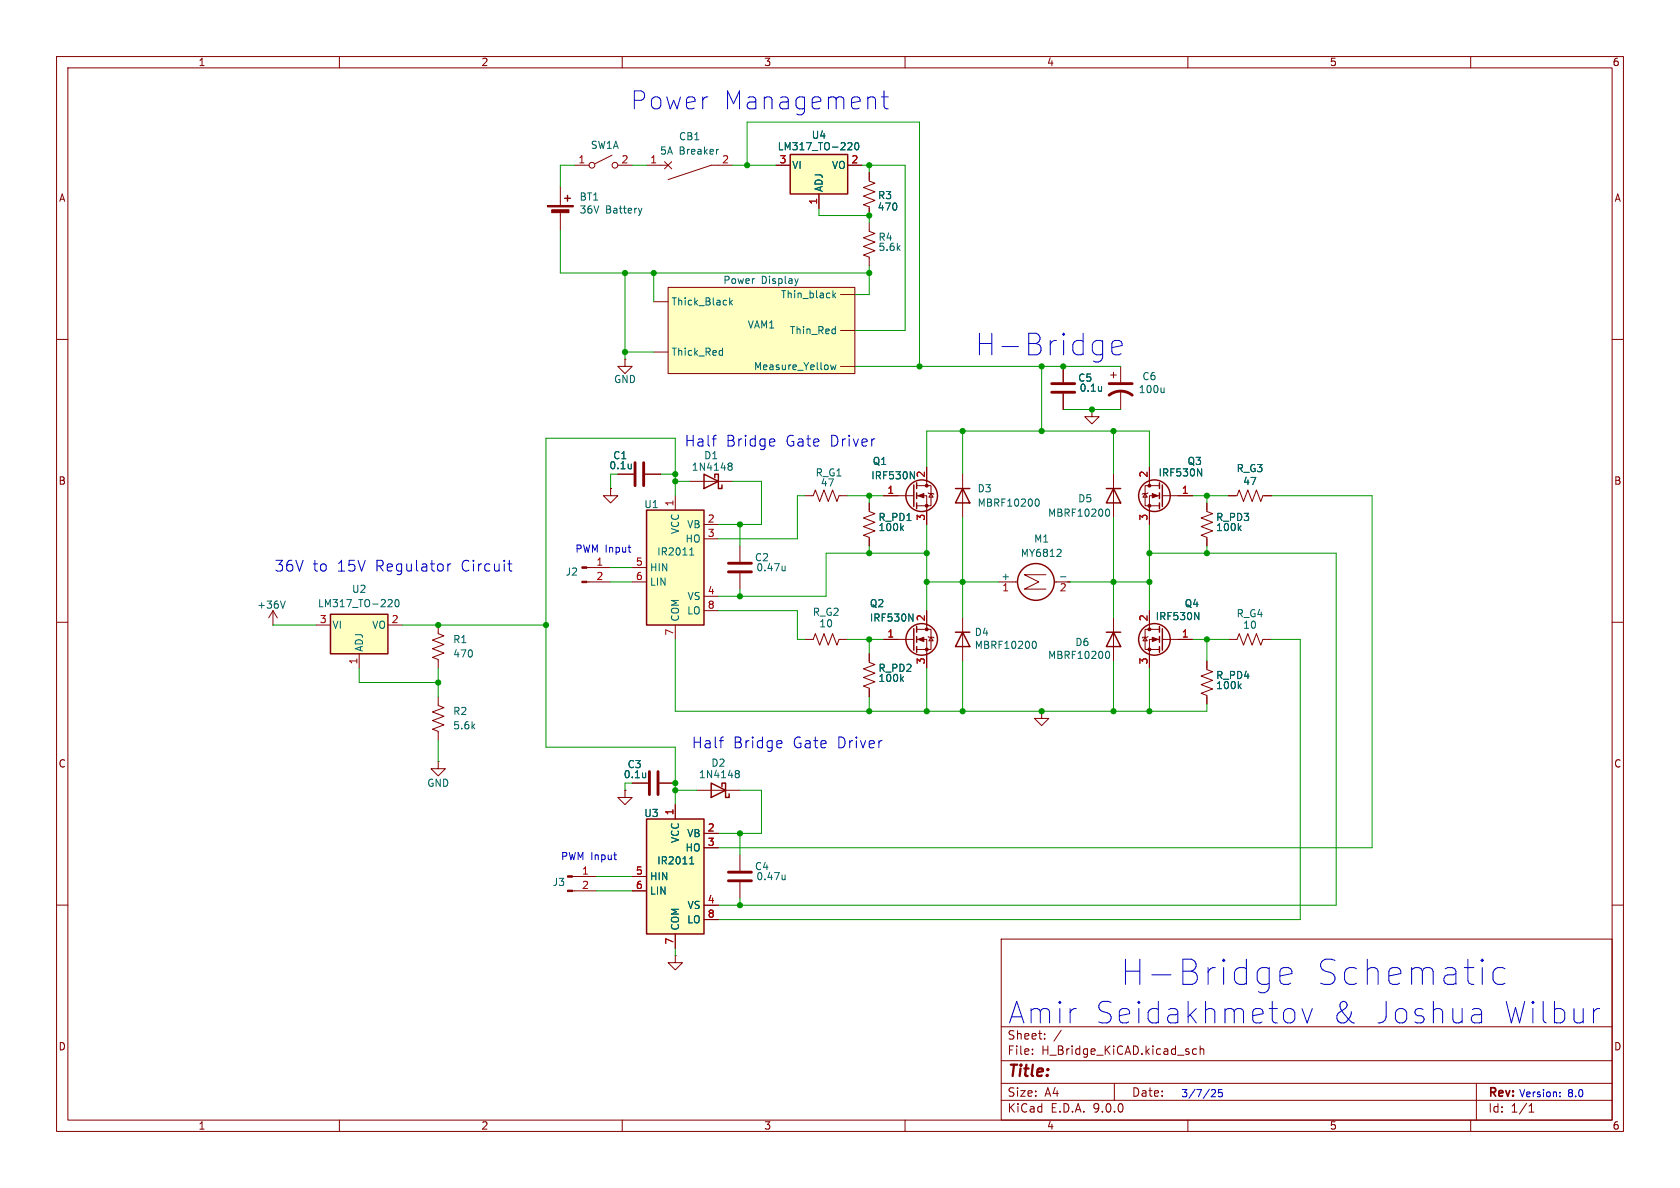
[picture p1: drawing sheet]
<svg xmlns="http://www.w3.org/2000/svg" width="297mm" height="210mm" viewBox="0 0 297 210" stroke-linecap="round" stroke-linejoin="round" font-family="sans-serif">
<g fill="none" stroke="#840000" stroke-width=".18">
<path d="M10 10h277v190h-277zM12 12h273v186h-273zM60 10v2M110 10v2M160 10v2M210 10v2M260 10v2M99.1 33v3.3M99.1 37.3v3.3M101.6 29.2h2.5M108.2 27.4l-3 1.6M109.2 29.2h2.6"/>
<path d="M114.3 29.2h3.8M117.5 28.6l1.2 1.2M118.7 28.6l-1.2 1.2M129.5 29.2h-3.8l-7.6 2.6M153.7 39.4v1.5l1 .4-2 .7 2 .8-2 .8 2 .7-2 .8 1 .4v1.5M10 60h2M110.5 63.5v1.3h-1.3l1.3 1.2 1.3-1.2h-1.3M110.5 63.5h.1M193 72.4v1.3h1.3l-1.3 1.2-1.2-1.2h1.2M193 72.4h.1M285 60h2M142.2 87.6h1.6l.3-1 .8 2 .8-2 .7 2 .8-2 .8 2 .3-1h1.6"/>
<path d="M196.8 83.8v7.6M10 110h2M285 110h2M10 160h2M119.4 168.9v1.3h1.2l-1.2 1.3-1.3-1.3h1.3M119.4 168.9h.1M177 166h108v32h-108zM285 160h2M60 198v2M110 198v2M160 198v2M177 194.5h108"/>
<path d="M177 191.5h108M177 187.5h108M177 181.5h108M182.5 186.3v.1M182.5 185.5v.1M184.7 183.6v.1M187.6 182.1l-1.3 2M197 191.5v3M210 198v2M211.5 185.5l-.4-.1-.3 .3v.4l.2 .2h.5M212.2 185.5l.2-.1 .3 .1 .1 .9M212.2 184.9v1.5"/>
<path d="M260 198v2M261 191.5v6.5M270.3 196.6h.9M270.3 195.5l.4-.4v1.5"/>
<circle cx="104.6" cy="29.2" r=".51"/>
<circle cx="108.7" cy="29.2" r=".51"/>
</g>
<path d="M113.5 36.8l-.3 .9M127 26.4l-.2 .1M195.6 90h.1a.68 .68 0 0 1 .5 .6 .68 .68 0 0 1-.5 .7l-.1-.1" fill="none" stroke="#006464" stroke-width=".18"/>
<g fill="#840000" stroke="#840000" stroke-width=".18">
<path d="M96.8 36.3h4.5v.3h-4.5z"/>
<path d="M97.5 37.1h3.1v.5h-3.1z"/>
</g>
<path d="M99.8 35.1h1M100.3 34.5v1.1M195.6 86.4h2.5M196.8 86.4l1.3 2.5h-2.5z" fill="none" stroke="#840000" stroke-width=".25"/>
<path d="M139.7 27.3h10.2v7h-10.2z" fill="#ffffc2"/>
<path d="M139.7 27.3h10.2v7h-10.2zM124.5 83.8l2.5 1.3-2.5 1.3zM126.4 84.5v-.7h.6v2.6h.6v-.7M125.7 138.4l2.6 1.3-2.6 1.3zM127.6 139.1v-.7h.7v2.6h.6v-.7" fill="none" stroke="#840000" stroke-width=".25"/>
<path d="M137.2 29.2h2.5M144.8 34.3v2.5M149.9 29.2h2.5M153.7 30.5v1.5l1 .4-2 .7 2 .8-2 .8 2 .7-2 .8 1 .4v1.5M121.9 85.1h7.6M142.2 113h1.6l.3-1 .8 2 .8-2 .7 2 .8-2 .8 2 .3-1h1.6M123.2 139.7h7.6" fill="none" stroke="#840000" stroke-width=".18"/>
<path d="M150.1 25.2l.4 .1 .1 .3-.8 .9h.8M151.2 25.3l.2-.1a.68 .68 0 0 1 .4 .7 .68 .68 0 0 1-.4 .6l-.2-.1-.1-.4zM128.8 82.3l.1 .1M128.8 81.9h.4l.2 .1v.2l-.2 .2M128.9 82.4h.3M128.9 82.4l-.1 .1M129.2 82.4l.2 .2v.4l-.2 .1h-.4M130.1 136.7l.1 .1M130.1 136.3l.4-.1 .1 .1 .1 .2-.2 .3M130.2 136.8h.3M130.2 136.8h-.1M130.5 136.8l.2 .2-.1 .4-.1 .1-.4-.1" fill="none" stroke="#006464" stroke-width=".18"/>
<path d="M114.3 144.8h10.2v20.3h-10.2z" fill="#ffffc2"/>
<path d="M114.3 144.8h10.2v20.3h-10.2z" fill="none" stroke="#840000" stroke-width=".25"/>
<path d="M111.8 138.4h2.8M116.6 138.4h2.8M111.8 154.9h2.5M111.8 157.5h2.5M119.4 142.2v2.6M124.5 147.3h2.5M124.5 149.9h2.5M119.4 165.1v2.5M124.5 160h2.5M124.5 162.6h2.5" fill="none" stroke="#840000" stroke-width=".18"/>
<path d="M114.1 136.6v.9M114.1 137.4h.1M121.9 152.7h.8M122.1 151.8l.2-.3v1.2" fill="none" stroke="#006464" stroke-width=".18"/>
<path d="M114.8 136.4v4.1M116.3 136.4v4.1" fill="none" stroke="#840000" stroke-width=".51"/>
<path d="M58.4 108.6h10.2v7h-10.2z" fill="#ffffc2"/>
<g fill="none" stroke="#840000" stroke-width=".25">
<path d="M161.5 85.7v3.8M162.1 85.3v1.1M162.1 87.1v1M162.1 88.9v1M168.9 86.4h2.5M170.2 86.4l1.2 2.5h-2.5zM205 85.3v1.1M205 87.1v1M205 88.9v1M205.5 85.7v3.8M58.4 108.6h10.2v7h-10.2zM168.9 111.8h2.5"/>
<path d="M170.2 111.8l1.2 2.5h-2.5zM195.6 111.8h2.5M196.8 111.8l1.3 2.5h-2.5z"/>
<circle cx="162.9" cy="87.6" r="2.79"/>
<circle cx="204.1" cy="87.6" r="2.79"/>
<circle cx="183.1" cy="102.9" r="3.3"/>
</g>
<g fill="none" stroke="#840000" stroke-width=".18">
<path d="M109.2 83.8h2.8M114 83.8h2.8M156.2 87.6h5.3M162.1 85.9h2.5v3.5h-2.5M162.1 87.6h1.7v5.1M163.8 82.6v3.3M164.1 87.1l.1 .1h.8l.1 .2M164.6 87.2l.4 .7h-.8zM170.2 83.8v7.6M202.4 87.2l.4 .7h-.7zM202.9 87.1l-.1 .1h-.7l-.2 .2M203.2 82.6v3.3"/>
<path d="M205 85.9h-2.6v3.5h2.6M205 87.6h-1.8v5.1M205.5 87.6h5.3M213.4 88.9v1.5l1 .4-2.1 .8 2.1 .7-2.1 .8 2.1 .8-2.1 .7 1.1 .4v1.5M217.2 87.6h1.5l.4-1 .7 2 .8-2 .8 2 .7-2 .8 2 .4-1h1.5M48.3 110.5h.1M48.3 108l-.8 1.2M48.3 108l.7 1.2M48.3 108v2.5M55.9 110.5h2.5M63.5 115.6v2.5M68.6 110.5h2.5"/>
<path d="M77.5 110.5v1.5l1 .4-2 .8 2 .7-2 .8 2 .7-2 .8 1 .4v1.5M153.7 115.6v1.5l1 .4-2 .7 2 .8-2 .8 2 .7-2 .8 1 .4v1.5M170.2 109.2v7.6M176.5 102.9h3.4M184.9 101.6h-3.8l2.5 1.3-2.5 1.2h3.8M186.4 102.9h2.8M196.8 109.2v7.6M77.5 134.6v1.3h1.2l-1.2 1.3-1.3-1.3h1.3M77.5 134.6h.1M77.5 123.2v1.5l1 .4-2 .8 2 .7-2 .8 2 .7-2 .8 1 .4v1.5M110.5 139.7v1.3h1.3l-1.3 1.2-1.3-1.2h1.3M110.5 139.7h.1"/>
<path d="M184.1 125.7v1.3h1.3l-1.3 1.3-1.2-1.3h1.2M184.1 125.7h.1M101.2 154.9h4.2M101.2 157.5h4.2M130.8 151.1v2.8M130.8 156v2.8"/>
</g>
<g fill="none" stroke="#006464" stroke-width=".18">
<path d="M111.6 82v.9M111.6 82.8h-.1M160.9 83.4l.8 1.3v-1.3M183.2 88.3l.1-.1a.68 .68 0 0 1 .4 .6 .68 .68 0 0 1-.4 .7l-.1-.1M187.5 97.2l.1 .1-.1 .3-.7 .8h.8M211.7 82.9l.7 1.2v-1.2M219 93.3l.4 .5M219.4 93l-.5 .4M50.4 106.2l-.4 1.3M68.8 106l.4 .1 .1 .3-.8 .9h.8M70 106.1l.1-.1a.68 .68 0 0 1 .5 .6 .68 .68 0 0 1-.5 .7 .84 .84 0 0 1-.1-1.2zM159.4 120l.3 .5"/>
<path d="M159.7 119.6l-.5 .5M182.7 113.4h.1a.68 .68 0 0 1 .4 .6 .68 .68 0 0 1-.4 .6h-.1M187.5 102h.9M195.6 115.2l.1-.1a.68 .68 0 0 1 .5 .7 .68 .68 0 0 1-.5 .6l-.1-.1M138.8 154.7v.8M138.8 155.4l-.4 .1"/>
</g>
<path d="M112.3 81.8v4.1M113.8 81.8v4.1M128.8 154.2h4M128.8 155.7h4" fill="none" stroke="#840000" stroke-width=".51"/>
<g fill="#840000" stroke="#840000" stroke-width=".18">
<path d="M100.3 154.8h.9v.3h-.9z"/>
<path d="M100.3 157.4h.9v.2h-.9z"/>
<path d="M162.3 87.6l1-.4v.8z"/>
<path d="M203.7 87.2l1 .4-1 .4z"/>
<circle cx="163.8" cy="85.9" r=".25"/>
<circle cx="163.8" cy="89.4" r=".25"/>
<circle cx="203.2" cy="85.9" r=".25"/>
<circle cx="203.2" cy="89.4" r=".25"/>
</g>
<path d="M118.1 50.8h33v15.2h-33z" fill="#ffffc2"/>
<g fill="none" stroke="#840000" stroke-width=".18">
<path d="M115.6 53.3h2.5M118.1 50.8h33v15.2h-33zM148.6 52.1h2.5M148.6 58.4h2.5M115.6 62.2h2.5M148.6 64.8h2.5M107.9 86.4v1.2h1.3l-1.3 1.3-1.2-1.3h1.2M107.9 86.4h.1M103.7 100.3h4.2M103.7 102.9h4.2M202.4 112.6l.4 .7h-.7zM202.9 112.5l-.1 .1h-.7l-.2 .2"/>
<path d="M203.2 108v3.3M205 111.3h-2.6v3.5h2.6M205 113h-1.8v5.1M205.5 113h5.3M213.4 116.8v1.6l1 .3-2.1 .8 2.1 .8-2.1 .7 2.1 .8-2.1 .8 1.1 .3v1.6M217.2 113h1.5l.4-1 .7 2 .8-2 .8 2 .7-2 .8 2 .4-1h1.5"/>
</g>
<g fill="none" stroke="#006464" stroke-width=".18">
<path d="M129 52.6v1.3M129.1 53.4l.4 .5M129.5 53.1l-.5 .5M141.1 49.3l-.3 .8M147.3 51.4v1.2M147.4 52.2l.3 .4M147.7 51.8l-.4 .5M127.4 62h.3M127.7 61.5v1.3M127.7 62.7l-.3 .1M146.8 64.5l.3 .8 .2-.6 .3 .6 .2-.8M211.2 108.3l.7 1.2v-1.2"/>
<path d="M219 121.3l.4 .4M219.4 120.9l-.5 .5"/>
</g>
<g fill="#840000" stroke="#840000" stroke-width=".18">
<path d="M102.9 100.2h.8v.3h-.8z"/>
<path d="M102.9 102.7h.8v.3h-.8z"/>
<path d="M203.7 112.6l1 .4-1 .4z"/>
<circle cx="203.2" cy="111.3" r=".25"/>
<circle cx="203.2" cy="114.8" r=".25"/>
</g>
<g fill="none" stroke="#840000" stroke-width=".25">
<path d="M205 110.7v1.1M205 112.5v1M205 114.3v1M205.5 111.1v3.8"/>
<circle cx="204.1" cy="113" r="2.79"/>
</g>
<path d="M114.3 90.2h10.2v20.3h-10.2z" fill="#ffffc2"/>
<g fill="none" stroke="#840000" stroke-width=".25">
<path d="M114.3 90.2h10.2v20.3h-10.2zM161.5 111.1v3.8M162.1 110.7v1.1M162.1 112.5v1M162.1 114.3v1"/>
<circle cx="162.9" cy="113" r="2.79"/>
</g>
<g fill="none" stroke="#840000" stroke-width=".18">
<path d="M137.2 29.2h2.5M144.8 34.3v2.5M149.9 29.2h2.5M153.7 30.5v1.3M153.7 36.8v1.3M188 64.8v2.8M188 69.6v2.8M193 72.4h.1M196.3 66.3h1.1M196.8 65.8v1M198.1 64.8v2.8M198.1 69.1v3.3"/>
<path d="M107.9 86.4h.1M109.2 83.8h2.8M114 83.8h2.8M119.4 87.6v2.6M124.5 92.7h2.5M124.5 95.3h2.5M130.8 96.5v2.8M153.7 88.9v1.5l1 .4-2 .8 2 .7-2 .8 2 .8-2 .7 1 .4v1.5M156.2 87.6h2.5M163.8 82.6v2.5M163.8 90.2v2.5M203.2 82.6v2.5"/>
<path d="M203.2 90.2v2.5M208.3 87.6h2.5M213.4 88.9v1.3M213.4 95.3v1.2M217.2 87.6h1.2M223.5 87.6h1.3M111.8 100.3h2.5M111.8 102.9h2.5M119.4 110.5v2.5M124.5 105.4h2.5M124.5 108h2.5M130.8 101.3v2.8"/>
<path d="M153.7 115.6v1.2M156.2 113h5.3M162.1 111.3h2.5v3.5h-2.5M162.1 113h1.7v5.1M163.8 108v3.3M164.1 112.5l.1 .1h.8l.1 .2M164.6 112.6l.4 .7h-.8zM203.2 108v2.5M203.2 115.6v2.5M208.3 113h2.5M213.4 116.8v1.3M110.5 139.7h.1"/>
<path d="M111.8 138.4h2.8M116.6 138.4h2.8M153.7 121.9v1.3M213.4 123.2v1.3M111.8 154.9h2.5M111.8 157.5h2.5M119.4 142.2v2.6M124.5 147.3h2.5M124.5 149.9h2.5M119.4 165.1v2.5M124.5 160h2.5M124.5 162.6h2.5"/>
</g>
<g fill="none" stroke="#006464" stroke-width=".18">
<path d="M150.1 25.2l.4 .1 .1 .3-.8 .9h.8M151.2 25.3l.2-.1a.68 .68 0 0 1 .4 .7 .68 .68 0 0 1-.4 .6l-.2-.1-.1-.4zM194.7 68.3v.9M194.7 69v.1M205.8 68.6v.8M205.8 69.3l-.2 .1M111.6 82v.9M111.6 82.8h-.1M121.9 98.1h.8M122.1 97.1l.2-.3v1.3M159.4 93.3l.3 .5M159.7 93l-.5 .4"/>
<path d="M160.9 83.4l.8 1.3v-1.3M211.7 82.9l.7 1.2v-1.2M219 93.3l.4 .5M219.4 93l-.5 .4M138.8 100.1v.8M138.8 100.8l-.4 .1M159.4 120l.3 .5M159.7 119.6l-.5 .5M160.7 108.5l.7 1.3v-1.3M211.2 108.3l.7 1.2v-1.2M114.1 136.6v.9M114.1 137.4h.1"/>
<path d="M219 121.3l.4 .4M219.4 120.9l-.5 .5M121.9 152.7h.8M122.1 151.8l.2-.3v1.2"/>
</g>
<path d="M185.9 67.8h4.1M185.9 69.3h4.1M196.1 69.9a3.3 3.3 0 0 1 4.1 0M196.1 67.8h4.1M128.8 99.6h4M128.8 101.1h4" fill="none" stroke="#840000" stroke-width=".51"/>
<g fill="#840000" stroke="#840000" stroke-width=".18">
<path d="M162.3 113l1-.4v.8z"/>
<circle cx="163.8" cy="111.3" r=".25"/>
<circle cx="163.8" cy="114.8" r=".25"/>
</g>
<g fill="none" stroke="#009600" stroke-width=".18">
<path d="M101.6 29.2h-2.5v3.8M111.8 29.2h2.5M129.5 29.2h7.7M132.1 29.2v-7.6h30.5v43.2M144.8 36.8v1.3h8.9v1.3M152.4 29.2h7.6v29.2h-8.9M153.7 29.2v1.3M99.1 40.6v7.7h54.6M110.5 48.3v15.2M115.6 48.3v5M153.7 47v5.1h-2.6M110.5 62.2h5.1"/>
<path d="M151.1 64.8h33v11.4M170.2 76.2v7.6M188 72.4h10.1M188 64.8h10.1M196.8 76.2v7.6M109.2 83.8h-1.3v2.6M116.8 83.8h2.6M119.4 87.6v-10.1h-22.9v54.6h22.9v10.1M119.4 85.1h2.5M129.5 85.1h5.1v7.6h-7.6M130.8 92.7v3.8M142.2 87.6h-1.2v7.7h-14"/>
<path d="M149.9 87.6h6.3M153.7 87.6v1.3M153.7 96.5v1.3M163.8 82.6v-6.4h39.4v6.4M163.8 92.7v15.3M163.8 97.8h-17.8v7.6h-19M170.2 91.4v17.8M196.8 91.4v17.8M203.2 92.7v15.3M203.2 97.8h33v62.2h-109.2M210.8 87.6h6.4M213.4 87.6v1.3"/>
<path d="M213.4 96.5v1.3M224.8 87.6h17.8v62.3h-115.6M48.3 110.5h7.6M63.5 118.1v2.6h14M71.1 110.5h25.4M77.5 118.1v5.1M107.9 102.9h3.9M107.9 100.3h3.9M119.4 113v12.7h94v-1.2M127 108h14v5h1.2M130.8 104.1v1.3M149.9 113h6.3"/>
<path d="M153.7 113v2.6M163.8 118.1v7.6M163.8 102.9h12.7M170.2 116.8v8.9M189.2 102.9h14M196.8 116.8v8.9M203.2 118.1v7.6M210.8 113h6.4M213.4 113v3.8M224.8 113h5.1v49.6h-102.9M77.5 130.8v3.8M111.8 138.4h-1.3v1.3"/>
<path d="M119.4 139.7h3.8M130.8 139.7h3.8v7.6h-7.6M153.7 123.2v2.5M105.4 154.9h6.4M105.4 157.5h6.4M130.8 147.3v3.8M130.8 158.8v1.2M119.4 167.6v1.3"/>
</g>
<g fill="none" stroke="#0000c2" stroke-width=".18">
<path d="M155.8 17.1h1.2M156.3 16.1v2.7l.1 .3 .6 .1M125.9 77.6h.7M126.4 77h.2M136.7 77.6l.2 .1 .1 .3-.9 .2M136.9 78.8l-.2 .1M196.6 61.4l1.8-.3-.2-.7-.4-.2h-.7l-.4 .2-.1 .3v1.5l.1 .3 .4 .2h.7l.4-.2M79.2 99.7v1.3M79.7 99.7l-.4 .1-.1 .2M89.8 99.7h.7M90.1 99v1.7v.2l.4 .1M111 96.8h.5"/>
<path d="M111.4 97.6h.1M127.2 130.9h.7M127.7 130.3h.2M138 130.9l.1 .1 .1 .4-.9 .2M138.1 132.1l-.1 .1M108.5 151.1h.5M108.9 152h.1M226.3 172.5l2.1-.4v-.4l-.2-.4-.4-.3h-.9l-.4 .3-.2 .4v1.7l.2 .4 .4 .2h.9l.4-.2M228.7 178.7l.2 .3v1.1l-.2 .4M230.2 178.3l.9 2.5 .9-2.5M260.7 178.3h.7l.3 .2 .2 .3v2M261.9 179.2l-.3 .2h-.9"/>
<path d="M266.1 171.3l-.5-.3h-.8l-.6 .5-.3 .4v1.3l.5 .6 .4 .2h.8l.5-.2M281.7 178.3v2.5M282.8 178.3a.97 .97 0 0 0-1.1 .7M214.2 192.7l.5-.1 .2 .4-.8 .9h.8M216 192.6h-.6v.6l.2-.1 .4 .1 .1 .1-.1 .5-.1 .1-.5-.1M261.9 180.6l-.3 .2h-.9M275.8 193.8v.1M275.8 193.1v.1"/>
</g>
<g fill="#009600" stroke="#009600" stroke-width=".18">
<circle cx="170.2" cy="125.7" r=".46"/>
<circle cx="163.8" cy="125.7" r=".46"/>
<circle cx="163.8" cy="102.9" r=".46"/>
<circle cx="203.2" cy="125.7" r=".46"/>
<circle cx="170.2" cy="102.9" r=".46"/>
<circle cx="213.4" cy="97.8" r=".46"/>
<circle cx="213.4" cy="87.6" r=".46"/>
<circle cx="203.2" cy="102.9" r=".46"/>
<circle cx="213.4" cy="113" r=".46"/>
<circle cx="162.6" cy="64.8" r=".46"/>
<circle cx="132.1" cy="29.2" r=".46"/>
<circle cx="153.7" cy="29.2" r=".46"/>
<circle cx="153.7" cy="38.1" r=".46"/>
<circle cx="115.6" cy="48.3" r=".46"/>
<circle cx="153.7" cy="48.3" r=".46"/>
<circle cx="77.5" cy="110.5" r=".46"/>
<circle cx="96.5" cy="110.5" r=".46"/>
<circle cx="77.5" cy="120.7" r=".46"/>
<circle cx="153.7" cy="87.6" r=".46"/>
<circle cx="153.7" cy="97.8" r=".46"/>
<circle cx="119.4" cy="85.1" r=".46"/>
<circle cx="119.4" cy="83.8" r=".46"/>
<circle cx="110.5" cy="62.2" r=".46"/>
<circle cx="110.5" cy="48.3" r=".46"/>
<circle cx="130.8" cy="92.7" r=".46"/>
<circle cx="170.2" cy="76.2" r=".46"/>
<circle cx="184.1" cy="76.2" r=".46"/>
<circle cx="193" cy="72.4" r=".46"/>
<circle cx="196.8" cy="76.2" r=".46"/>
<circle cx="203.2" cy="97.8" r=".46"/>
<circle cx="163.8" cy="97.8" r=".46"/>
<circle cx="153.7" cy="125.7" r=".46"/>
<circle cx="130.8" cy="160" r=".46"/>
<circle cx="130.8" cy="147.3" r=".46"/>
<circle cx="119.4" cy="138.4" r=".46"/>
<circle cx="119.4" cy="139.7" r=".46"/>
<circle cx="153.7" cy="113" r=".46"/>
<circle cx="130.8" cy="105.4" r=".46"/>
<circle cx="196.8" cy="102.9" r=".46"/>
<circle cx="196.8" cy="125.7" r=".46"/>
<circle cx="184.1" cy="125.7" r=".46"/>
</g>
<g font-size="6.2" fill="#0000c2">
<text x="198.1" y="174.4">H-Bridge</text>
<text x="232.4" y="174.4">Schematic</text>
</g>
<text font-size="5.3" fill="#009600" x="172.4" y="63.1">H-Bridge</text>
<g font-size="5.3" fill="#0000c2">
<text x="178.3" y="181.2">Amir</text>
<text x="193.4" y="181.2">Seidakhmetov</text>
<text x="235" y="181.2">&amp;</text>
<text x="242.3" y="181.2">Joshua</text>
<text x="264.7" y="181.2">Wilbur</text>
</g>
<g font-size="4.4" fill="#0000c2">
<text x="111.5" y="19.6">Power</text>
<text x="127.8" y="19.6">Management</text>
</g>
<text font-size="2.8" fill="#840000" x="178" y="190.9">Title:</text>
<g font-size="2.7" fill="#0000c2">
<text x="121" y="79.2">Half</text>
<text x="128.3" y="79.2">Bridge</text>
<text x="138.9" y="79.2">Gate</text>
<text x="146.8" y="79.2">Driver</text>
<text x="48.5" y="101.3">36V</text>
<text x="55.3" y="101.3">to</text>
<text x="59.6" y="101.3">15V</text>
<text x="66.4" y="101.3">Regulator</text>
<text x="81.6" y="101.3">Circuit</text>
<text x="122.2" y="132.5">Half</text>
<text x="129.6" y="132.5">Bridge</text>
<text x="140.2" y="132.5">Gate</text>
<text x="148" y="132.5">Driver</text>
</g>
<g font-size="2.1" fill="#840000">
<text x="178" y="184">Sheet:</text>
<text x="178" y="186.7">File:</text>
<text x="184.1" y="186.7">H_Bridge_KiCAD.kicad_sch</text>
<text x="178" y="196.9">KiCad</text>
<text x="178" y="194.1">Size:</text>
<text x="184.7" y="194.1">A4</text>
<text x="185.7" y="196.9">E.D.A.</text>
<text x="193.3" y="196.9">9.0.0</text>
<text x="200" y="194.1">Date:</text>
<text x="263" y="194.3">Rev:</text>
<text x="263" y="196.9">Id:</text>
<text x="267.1" y="196.9">1/1</text>
</g>
<g font-size="1.8" fill="#840000">
<text x="35" y="11.9">1</text>
<text x="85" y="11.9">2</text>
<text x="135" y="11.9">3</text>
<text x="185" y="11.9">4</text>
<text x="235" y="11.9">5</text>
<text x="285" y="11.9">6</text>
<text x="10.3" y="35.9">A</text>
<text x="285.3" y="35.9">A</text>
<text x="10.3" y="85.9">B</text>
<text x="285.3" y="85.9">B</text>
<text x="10.3" y="135.9">C</text>
<text x="285.3" y="135.9">C</text>
<text x="10.3" y="185.9">D</text>
<text x="285.3" y="185.9">D</text>
<text x="35" y="199.9">1</text>
<text x="85" y="199.9">2</text>
<text x="135" y="199.9">3</text>
<text x="185" y="199.9">4</text>
<text x="235" y="199.9">5</text>
<text x="285" y="199.9">6</text>
</g>
<g font-size="1.8" fill="#a90000">
<text x="102.2" y="29">1</text>
<text x="109.8" y="29">2</text>
<text x="114.9" y="29">1</text>
<text x="127.6" y="29">2</text>
<text x="137.7" y="29">3</text>
<text x="150.4" y="29">2</text>
<text x="144.5" y="36.3" transform="rotate(-90 144.5 36.3)">1</text>
<text x="119.1" y="89.6" transform="rotate(-90 119.1 89.6)">1</text>
<text x="156.8" y="87.4">1</text>
<text x="163.6" y="84.5" transform="rotate(-90 163.6 84.5)">2</text>
<text x="202.9" y="84.5" transform="rotate(-90 202.9 84.5)">2</text>
<text x="208.8" y="87.4">1</text>
<text x="125" y="92.5">2</text>
<text x="125" y="95">3</text>
<text x="163.6" y="92.1" transform="rotate(-90 163.6 92.1)">3</text>
<text x="202.9" y="92.1" transform="rotate(-90 202.9 92.1)">3</text>
<text x="105.3" y="100.1">1</text>
<text x="112.3" y="100.1">5</text>
<text x="105.3" y="102.6">2</text>
<text x="112.3" y="102.6">6</text>
<text x="125" y="105.2">4</text>
<text x="125" y="107.7">8</text>
<text x="177.1" y="104.9">1</text>
<text x="187.3" y="104.9">2</text>
<text x="56.4" y="110.2">3</text>
<text x="69.1" y="110.2">2</text>
<text x="119.1" y="112.5" transform="rotate(-90 119.1 112.5)">7</text>
<text x="156.8" y="112.8">1</text>
<text x="163.6" y="109.9" transform="rotate(-90 163.6 109.9)">2</text>
<text x="202.9" y="109.9" transform="rotate(-90 202.9 109.9)">2</text>
<text x="208.8" y="112.8">1</text>
<text x="63.2" y="117.5" transform="rotate(-90 63.2 117.5)">1</text>
<text x="163.6" y="117.5" transform="rotate(-90 163.6 117.5)">3</text>
<text x="202.9" y="117.5" transform="rotate(-90 202.9 117.5)">3</text>
<text x="119.1" y="144.2" transform="rotate(-90 119.1 144.2)">1</text>
<text x="125" y="147.1">2</text>
<text x="125" y="149.6">3</text>
<text x="102.8" y="154.7">1</text>
<text x="112.3" y="154.7">5</text>
<text x="102.8" y="157.2">2</text>
<text x="112.3" y="157.2">6</text>
<text x="125" y="159.8">4</text>
<text x="119.1" y="167.1" transform="rotate(-90 119.1 167.1)">7</text>
<text x="125" y="162.3">8</text>
</g>
<g font-size="1.8" fill="#006464">
<text x="104.4" y="26.5">SW1A</text>
<text x="116.6" y="27.5">5A</text>
<text x="119.9" y="25">CB1</text>
<text x="120.1" y="27.5">Breaker</text>
<text x="137.4" y="26.8">LM317_TO-220</text>
<text x="143.4" y="24.7">U4</text>
<text x="102.4" y="35.7">BT1</text>
<text x="140" y="30.1">VI</text>
<text x="145.6" y="34" transform="rotate(-90 145.6 34)">ADJ</text>
<text x="147" y="30.1">VO</text>
<text x="155.1" y="35.4">R3</text>
<text x="102.4" y="37.9">36V</text>
<text x="107" y="37.9">Battery</text>
<text x="155.1" y="37.4">470</text>
<text x="155.2" y="42.8">R4</text>
<text x="155.2" y="44.6">5.6k</text>
<text x="127.8" y="50.4">Power</text>
<text x="134.6" y="50.4">Display</text>
<text x="138" y="52.9">Thin_black</text>
<text x="118.6" y="54.2">Thick_Black</text>
<text x="132.1" y="58.3">VAM1</text>
<text x="139.5" y="59.3">Thin_Red</text>
<text x="118.6" y="63.1">Thick_Red</text>
<text x="133.2" y="65.6">Measure_Yellow</text>
<text x="108.5" y="67.9">GND</text>
<text x="190.5" y="67.7">C5</text>
<text x="190.8" y="69.4">0.1u</text>
<text x="201.2" y="69.7">100u</text>
<text x="201.9" y="67.4">C6</text>
<text x="107.6" y="83.2">0.1u</text>
<text x="108.3" y="81.4">C1</text>
<text x="122.2" y="83.4">1N4148</text>
<text x="124.4" y="81.4">D1</text>
<text x="154.2" y="82.4">Q1</text>
<text x="209.8" y="82.4">Q3</text>
<text x="218.5" y="83.7">R_G3</text>
<text x="144.1" y="84.4">R_G1</text>
<text x="145" y="86.2">47</text>
<text x="153.9" y="84.9">IRF530N</text>
<text x="172.7" y="87.2">D3</text>
<text x="172.7" y="89.8">MBRF10200</text>
<text x="190.5" y="89">D5</text>
<text x="204.7" y="84.4">IRF530N</text>
<text x="219.7" y="86">47</text>
<text x="113.8" y="90">U1</text>
<text x="120.2" y="94.5" transform="rotate(-90 120.2 94.5)">VCC</text>
<text x="121.4" y="93.6">VB</text>
<text x="155.2" y="92.3">R_PD1</text>
<text x="155.2" y="94.1">100k</text>
<text x="185.2" y="91.5">MBRF10200</text>
<text x="214.9" y="92.3">R_PD3</text>
<text x="214.9" y="94.1">100k</text>
<text x="99.9" y="102">J2</text>
<text x="114.8" y="101.2">HIN</text>
<text x="116.1" y="98.4">IR2011</text>
<text x="121.1" y="96.1">HO</text>
<text x="133.4" y="99.4">C2</text>
<text x="133.6" y="101.2">0.47u</text>
<text x="180.4" y="98.7">MY6812</text>
<text x="182.7" y="96.1">M1</text>
<text x="45.4" y="107.8">+36V</text>
<text x="56.1" y="107.5">LM317_TO-220</text>
<text x="62.1" y="105">U2</text>
<text x="114.8" y="103.7">LIN</text>
<text x="121.5" y="106.3">VS</text>
<text x="153.7" y="107.5">Q2</text>
<text x="176.9" y="102.6">+</text>
<text x="209.3" y="107.5">Q4</text>
<text x="58.7" y="111.4">VI</text>
<text x="65.7" y="111.4">VO</text>
<text x="80" y="113.9">R1</text>
<text x="120.2" y="110" transform="rotate(-90 120.2 110)">COM</text>
<text x="121.4" y="108.8">LO</text>
<text x="143.6" y="109.1">R_G2</text>
<text x="144.7" y="111.1">10</text>
<text x="153.7" y="110.1">IRF530N</text>
<text x="172.2" y="112.6">D4</text>
<text x="204.2" y="109.8">IRF530N</text>
<text x="218.5" y="109.3">R_G4</text>
<text x="219.7" y="111.4">10</text>
<text x="64.4" y="115.3" transform="rotate(-90 64.4 115.3)">ADJ</text>
<text x="80" y="116.4">470</text>
<text x="155.2" y="119">R_PD2</text>
<text x="172.2" y="114.9">MBRF10200</text>
<text x="185.2" y="116.7">MBRF10200</text>
<text x="190" y="114.4">D6</text>
<text x="155.2" y="120.8">100k</text>
<text x="214.9" y="120.2">R_PD4</text>
<text x="214.9" y="122">100k</text>
<text x="80" y="126.6">R2</text>
<text x="80" y="129.1">5.6k</text>
<text x="110.2" y="137.8">0.1u</text>
<text x="110.8" y="136">C3</text>
<text x="123.5" y="137.8">1N4148</text>
<text x="125.7" y="135.7">D2</text>
<text x="75.4" y="139.3">GND</text>
<text x="113.8" y="144.6">U3</text>
<text x="120.2" y="149.1" transform="rotate(-90 120.2 149.1)">VCC</text>
<text x="121.4" y="148.2">VB</text>
<text x="114.8" y="155.8">HIN</text>
<text x="116.1" y="153">IR2011</text>
<text x="121.1" y="150.7">HO</text>
<text x="133.4" y="154">C4</text>
<text x="133.6" y="155.8">0.47u</text>
<text x="97.6" y="156.8">J3</text>
<text x="114.8" y="158.3">LIN</text>
<text x="121.5" y="160.9">VS</text>
<text x="120.2" y="164.6" transform="rotate(-90 120.2 164.6)">COM</text>
<text x="121.4" y="163.4">LO</text>
</g>
<g font-size="1.8" fill="#0000c2">
<text x="101.6" y="97.9">PWM Input</text>
<text x="99.1" y="152.3">PWM Input</text>
<text x="208.7" y="194.2">3/7/25</text>
<text x="268.5" y="194.2">Version:</text>
<text x="277.1" y="194.2">8.0</text>
</g>
</svg>
